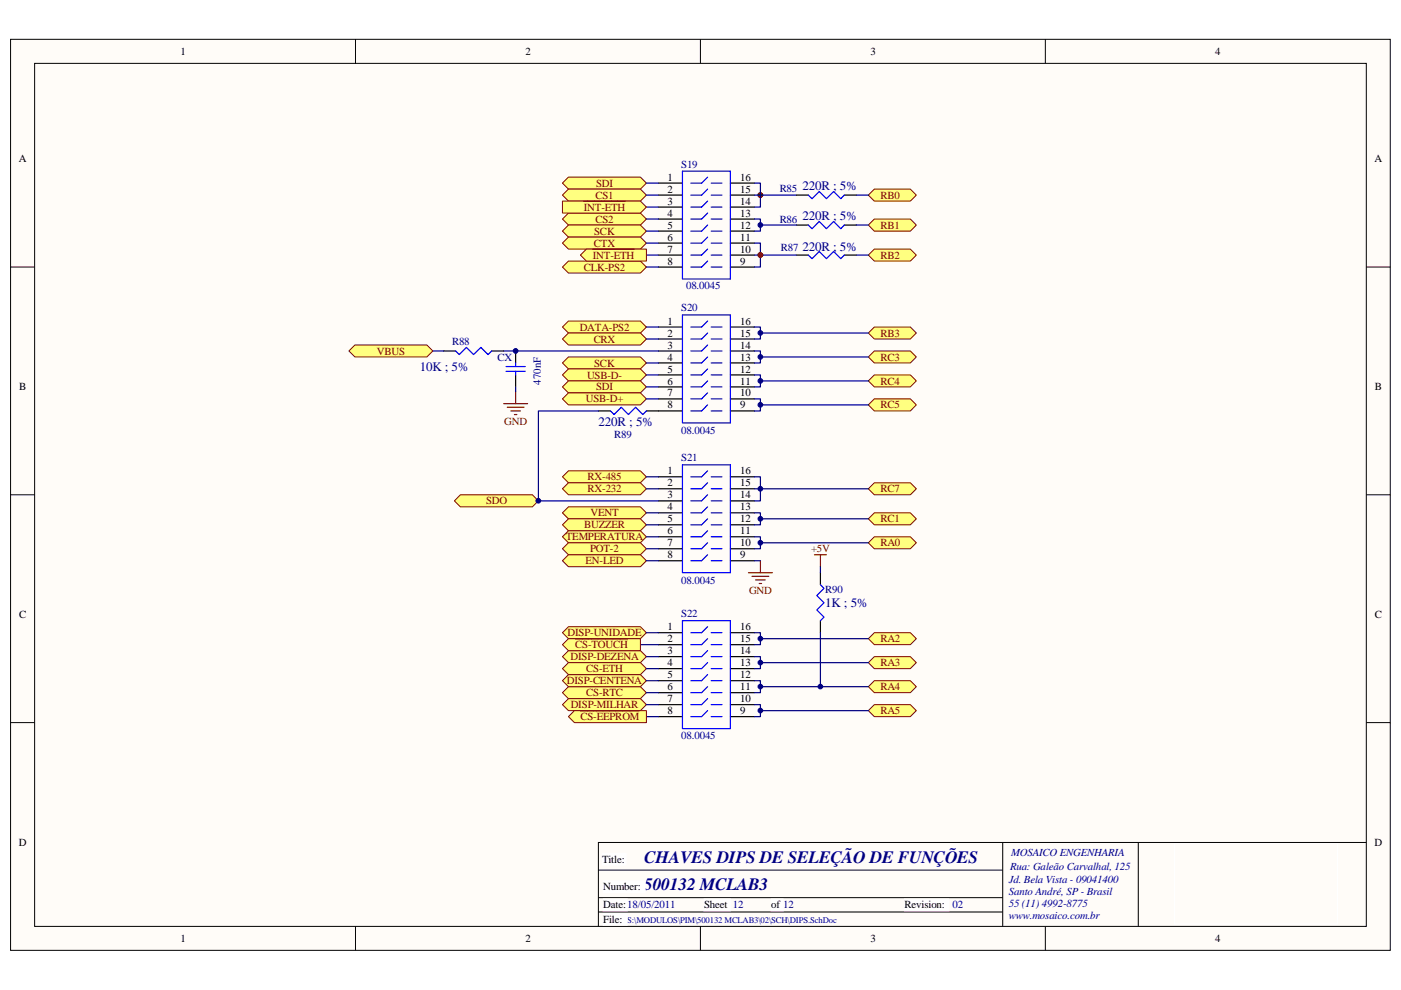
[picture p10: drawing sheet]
<svg xmlns="http://www.w3.org/2000/svg" width="297mm" height="210mm" viewBox="0 0 297 210" stroke-linecap="round" stroke-linejoin="round" font-family="sans-serif">
<path d="M2.3 8.4h292.5v193.2h-292.5z" fill="#fffcf8"/>
<path d="M2.2 8.3h292.6v193.3h-292.6z" fill="none" stroke="#000" stroke-width=".21"/>
<path d="M7.4 13.5h282.3v183h-282.3z" fill="#fffcf8"/>
<g fill="none" stroke="#000" stroke-width=".21">
<path d="M7.3 13.4h282.4v183.1h-282.4zM75.4 8.3v5.1M148.5 8.3v5.1M221.6 8.3v5.1M2.2 56.6h5.1M289.7 56.6h5.1M2.2 104.9h5.1M289.7 104.9h5.1M2.2 153.3h5.1M289.7 153.3h5.1M75.4 196.5v5.1M148.5 196.5v5.1"/>
<path d="M221.6 196.5v5.1"/>
</g>
<g fill="#000080" stroke="#000080" stroke-width=".21">
<circle cx="161.2" cy="54.1" r=".5"/>
<circle cx="161.2" cy="41.4" r=".5"/>
</g>
<path d="M127.7 181h5v2.5h-5z" fill="#fff"/>
<path d="M127.7 181h5v2.5h-5z" fill="none" stroke="#fff" stroke-width=".21"/>
<path d="M127.9 186.9h8.9v2.5h-8.9z" fill="#fff"/>
<path d="M127.9 186.9h8.9v2.5h-8.9z" fill="none" stroke="#fff" stroke-width=".21"/>
<path d="M127.9 193.7h5.1v2.5h-5.1z" fill="#fff"/>
<path d="M127.9 193.7h5.1v2.5h-5.1z" fill="none" stroke="#fff" stroke-width=".21"/>
<path d="M212.6 178.7v17.8M241.3 178.7v17.8M289.7 178.7h-162.8v17.8M126.9 184.6h85.7M126.9 190.4h85.7M126.9 193.4h85.7" fill="none" stroke="#000" stroke-width=".21"/>
<path d="M127.9 190.7h5.1v2.5h-5.1z" fill="#fff"/>
<path d="M127.9 190.7h5.1v2.5h-5.1z" fill="none" stroke="#fff" stroke-width=".21"/>
<path d="M149.3 190.7h5.6v2.5h-5.6z" fill="#fff"/>
<path d="M149.3 190.7h5.6v2.5h-5.6z" fill="none" stroke="#fff" stroke-width=".21"/>
<path d="M163.6 190.7h2.4v2.5h-2.4z" fill="#fff"/>
<path d="M163.5 190.7h2.5v2.5h-2.5z" fill="none" stroke="#fff" stroke-width=".21"/>
<path d="M191.8 190.7h9.3v2.5h-9.3z" fill="#fff"/>
<path d="M249 179h34.6v17h-34.6zM191.8 190.7h9.3v2.5h-9.3z" fill="none" stroke="#fff" stroke-width=".21"/>
<g fill="none" stroke="#000" stroke-width=".25">
<path d="M139.6 38.8h5.1M154.9 38.8h5.1M139.6 41.4h5.1M139.6 43.9h5.1M139.6 46.5h5.1M139.6 49h5.1M139.6 51.6h5.1M139.6 54.1h5.1M139.6 56.6h5.1M154.9 41.4h5.1M154.9 43.9h5.1M154.9 46.5h5.1"/>
<path d="M154.9 49h5.1M154.9 51.6h5.1M154.9 54.1h5.1M154.9 56.6h5.1M139.6 69.4h5.1M139.6 71.9h5.1M139.6 74.4h5.1M139.6 77h5.1M139.6 79.5h5.1M154.9 69.4h5.1M154.9 71.9h5.1M154.9 74.4h5.1"/>
<path d="M154.9 77h5.1M154.9 79.5h5.1M139.6 82.1h5.1M139.6 84.6h5.1M139.6 87.2h5.1M154.9 82.1h5.1M154.9 84.6h5.1M154.9 87.2h5.1"/>
</g>
<g fill="none" stroke="#00f" stroke-width=".25">
<path d="M144.7 36.3h10.2v22.9h-10.2zM150 37.6l-1.2 1.2h-2.3M150.8 38.8h2.3M150 55.4l-1.2 1.2h-2.3M150 52.8l-1.2 1.3h-2.3M150 50.3l-1.2 1.3h-2.3M150 47.7l-1.2 1.3h-2.3M150 45.2l-1.2 1.3h-2.3M150 42.7l-1.2 1.2h-2.3M150 40.1l-1.2 1.3h-2.3M150.8 56.6h2.3M150.8 54.1h2.3"/>
<path d="M150.8 51.6h2.3M150.8 49h2.3M150.8 46.5h2.3M150.8 43.9h2.3M150.8 41.4h2.3M144.7 66.8h10.2v22.9h-10.2zM150 78.3l-1.2 1.2h-2.3M150 75.7l-1.2 1.3h-2.3M150 73.2l-1.2 1.2h-2.3M150 70.6l-1.2 1.3h-2.3M150 68.1l-1.2 1.3h-2.3M150.8 79.5h2.3"/>
<path d="M150.8 77h2.3M150.8 74.4h2.3M150.8 71.9h2.3M150.8 69.4h2.3M150 85.9l-1.2 1.3h-2.3M150 83.3l-1.2 1.3h-2.3M150 80.8l-1.2 1.3h-2.3M150.8 87.2h2.3M150.8 84.6h2.3M150.8 82.1h2.3"/>
</g>
<circle cx="161.2" cy="41.4" r=".5" fill="#800000" stroke="#800000" stroke-width=".21"/>
<path d="M184.1 41.4l1.3-1.3h7.6l1.3 1.3-1.3 1.3h-7.6z" fill-rule="evenodd" fill="#ffff80" stroke="#800000" stroke-width=".21"/>
<path d="M160 38.8h1.2v5.1h-1.2M160 46.5h1.2v2.5h-1.2M160 51.6h1.2v5h-1.2" fill="none" stroke="#000080" stroke-width=".25"/>
<path d="M185.4 46.5h7.6l1.3 1.2-1.3 1.3h-7.6l-1.3-1.3z" fill-rule="evenodd" fill="#ffff80" stroke="#800000" stroke-width=".21"/>
<path d="M168.8 54.1h2.6M179 54.1h2.6" fill="none" stroke="#000" stroke-width=".25"/>
<path d="M171.4 54.1l.8 .8 1.5-1.6 1.5 1.6 1.5-1.6 1.6 1.6 .7-.8" fill="none" stroke="#00f" stroke-width=".25"/>
<path d="M184.1 54.1l1.3-1.3h7.6l1.3 1.3-1.3 1.3h-7.6z" fill-rule="evenodd" fill="#ffff80" stroke="#800000" stroke-width=".21"/>
<path d="M160 54.1h8.8M181.6 54.1h2.5" fill="none" stroke="#000080" stroke-width=".25"/>
<circle cx="161.2" cy="54.1" r=".5" fill="#800000" stroke="#800000" stroke-width=".21"/>
<g fill="#ffff80" stroke="#800000" stroke-width=".21">
<path d="M119.2 38.8l1.3-1.2h15.3l1.3 1.2-1.3 1.3h-15.3z" fill-rule="evenodd"/>
<path d="M119.2 41.4l1.3-1.3h15.3l1.3 1.3-1.3 1.3h-15.3z" fill-rule="evenodd"/>
<path d="M119.2 46.5l1.3-1.3h15.3l1.3 1.3-1.3 1.2h-15.3z" fill-rule="evenodd"/>
<path d="M120.5 47.7h15.3l1.3 1.3-1.3 1.3h-15.3l-1.3-1.3z" fill-rule="evenodd"/>
<path d="M119.2 51.6l1.3-1.3h15.3l1.3 1.3-1.3 1.2h-15.3z" fill-rule="evenodd"/>
<path d="M119.2 56.6l1.3-1.2h15.3l1.3 1.2-1.3 1.3h-15.3z" fill-rule="evenodd"/>
</g>
<path d="M137.1 38.8h2.5M137.1 41.4h2.5M137.1 43.9h2.5M137.1 46.5h2.5M137.1 49h2.5M137.1 51.6h2.5M137.1 54.1h2.5M137.1 56.6h2.5" fill="none" stroke="#000080" stroke-width=".25"/>
<g fill="#ffff80" stroke="#800000" stroke-width=".21">
<path d="M119.2 69.4l1.3-1.3h15.3l1.3 1.3-1.3 1.2h-15.3z" fill-rule="evenodd"/>
<path d="M119.2 71.9l1.3-1.3h15.3l1.3 1.3-1.3 1.3h-15.3z" fill-rule="evenodd"/>
<path d="M74 74.4l1.2-1.2h15.3l1.3 1.2-1.3 1.3h-15.3z" fill-rule="evenodd"/>
<path d="M119.2 77l1.3-1.3h15.3l1.3 1.3-1.3 1.3h-15.3z" fill-rule="evenodd"/>
<path d="M119.2 79.5l1.3-1.2h15.3l1.3 1.2-1.3 1.3h-15.3z" fill-rule="evenodd"/>
<path d="M119.2 82.1l1.3-1.3h15.3l1.3 1.3-1.3 1.2h-15.3z" fill-rule="evenodd"/>
<path d="M119.2 84.6l1.3-1.3h15.3l1.3 1.3-1.3 1.3h-15.3z" fill-rule="evenodd"/>
</g>
<path d="M106.8 74.4h32.8M137.1 77h2.5M137.1 79.5h2.5M137.1 69.4h2.5M137.1 71.9h2.5M160 69.4h1.2v2.5h-1.2M137.1 82.1h2.5M137.1 84.6h2.5" fill="none" stroke="#000080" stroke-width=".25"/>
<path d="M184.1 70.6l1.3-1.2h7.6l1.3 1.2-1.3 1.3h-7.6z" fill-rule="evenodd" fill="#ffff80" stroke="#800000" stroke-width=".21"/>
<path d="M160 74.4h1.2v2.6h-1.2" fill="none" stroke="#000080" stroke-width=".25"/>
<path d="M184.1 75.7l1.3-1.3h7.6l1.3 1.3-1.3 1.3h-7.6z" fill-rule="evenodd" fill="#ffff80" stroke="#800000" stroke-width=".21"/>
<path d="M160 79.5h1.2v2.6h-1.2" fill="none" stroke="#000080" stroke-width=".25"/>
<path d="M184.1 80.8l1.3-1.3h7.6l1.3 1.3-1.3 1.3h-7.6z" fill-rule="evenodd" fill="#ffff80" stroke="#800000" stroke-width=".21"/>
<path d="M160 84.6h1.2v2.6h-1.2" fill="none" stroke="#000080" stroke-width=".25"/>
<path d="M185.4 84.6h7.6l1.3 1.3-1.3 1.3h-7.6l-1.3-1.3z" fill-rule="evenodd" fill="#ffff80" stroke="#800000" stroke-width=".21"/>
<g fill="none" stroke="#000" stroke-width=".25">
<path d="M139.6 101.1h5.1M139.6 103.7h5.1M139.6 106.2h5.1M139.6 108.8h5.1M139.6 111.3h5.1M139.6 113.9h5.1M139.6 116.4h5.1M139.6 118.9h5.1M154.9 101.1h5.1M154.9 103.7h5.1M154.9 106.2h5.1M154.9 108.8h5.1"/>
<path d="M154.9 111.3h5.1M154.9 113.9h5.1M154.9 116.4h5.1M154.9 118.9h5.1"/>
</g>
<g fill="none" stroke="#00f" stroke-width=".25">
<path d="M144.7 98.6h10.2v22.9h-10.2zM150 99.9l-1.2 1.2h-2.3M150 117.7l-1.2 1.2h-2.3M150 115.1l-1.2 1.3h-2.3M150 112.6l-1.2 1.3h-2.3M150 110l-1.2 1.3h-2.3M150 107.5l-1.2 1.3h-2.3M150 104.9l-1.2 1.3h-2.3M150 102.4l-1.2 1.3h-2.3M150.8 118.9h2.3M150.8 116.4h2.3M150.8 113.9h2.3"/>
<path d="M150.8 111.3h2.3M150.8 108.8h2.3M150.8 106.2h2.3M150.8 103.7h2.3M150.8 101.1h2.3"/>
</g>
<g fill="#ffff80" stroke="#800000" stroke-width=".21">
<path d="M119.2 101.1l1.3-1.2h15.3l1.3 1.2-1.3 1.3h-15.3z" fill-rule="evenodd"/>
<path d="M119.2 103.7l1.3-1.3h15.3l1.3 1.3-1.3 1.2h-15.3z" fill-rule="evenodd"/>
<path d="M97.6 104.9h15.3l1.2 1.3-1.2 1.3h-15.3l-1.3-1.3z" fill-rule="evenodd"/>
<path d="M119.2 108.8l1.3-1.3h15.3l1.3 1.3-1.3 1.2h-15.3z" fill-rule="evenodd"/>
<path d="M119.2 111.3l1.3-1.3h15.3l1.3 1.3-1.3 1.3h-15.3z" fill-rule="evenodd"/>
<path d="M119.2 113.9l1.3-1.3h15.3l1.3 1.3-1.3 1.2h-15.3z" fill-rule="evenodd"/>
<path d="M119.2 116.4l1.3-1.3h15.3l1.3 1.3-1.3 1.3h-15.3z" fill-rule="evenodd"/>
<path d="M119.2 118.9l1.3-1.2h15.3l1.3 1.2-1.3 1.3h-15.3z" fill-rule="evenodd"/>
</g>
<path d="M137.1 101.1h2.5M137.1 103.7h2.5M137.1 108.8h2.5M137.1 111.3h2.5M137.1 113.9h2.5M137.1 116.4h2.5M137.1 118.9h2.5M160 101.1h1.2v2.6h-1.2" fill="none" stroke="#000080" stroke-width=".25"/>
<path d="M184.1 103.7l1.3-1.3h7.6l1.3 1.3-1.3 1.2h-7.6z" fill-rule="evenodd" fill="#ffff80" stroke="#800000" stroke-width=".21"/>
<path d="M160 108.8h1.2v2.5h-1.2" fill="none" stroke="#000080" stroke-width=".25"/>
<path d="M184.1 110l1.3-1.2h7.6l1.3 1.2-1.3 1.3h-7.6z" fill-rule="evenodd" fill="#ffff80" stroke="#800000" stroke-width=".21"/>
<path d="M160 113.9h1.2v2.5h-1.2" fill="none" stroke="#000080" stroke-width=".25"/>
<path d="M184.1 115.1l1.3-1.2h7.6l1.3 1.2-1.3 1.3h-7.6z" fill-rule="evenodd" fill="#ffff80" stroke="#800000" stroke-width=".21"/>
<path d="M161.2 118.9v2.6M158.7 121.5h5.1M159.4 122.2h3.6M160.2 123h2M161 123.8h.5" fill="none" stroke="#800000" stroke-width=".25"/>
<path d="M160 118.9h1.2" fill="none" stroke="#000080" stroke-width=".25"/>
<g fill="none" stroke="#000" stroke-width=".25">
<path d="M139.6 134.2h5.1M139.6 136.7h5.1M139.6 139.3h5.1M154.9 134.2h5.1M154.9 136.7h5.1M154.9 139.3h5.1M139.6 141.8h5.1M139.6 144.4h5.1M139.6 146.9h5.1M139.6 149.5h5.1M139.6 152h5.1M154.9 141.8h5.1"/>
<path d="M154.9 144.4h5.1M154.9 146.9h5.1M154.9 149.5h5.1M154.9 152h5.1"/>
</g>
<g fill="none" stroke="#00f" stroke-width=".25">
<path d="M144.7 131.7h10.2v22.8h-10.2zM150 138l-1.2 1.3h-2.3M150 135.5l-1.2 1.2h-2.3M150 132.9l-1.2 1.3h-2.3M150.8 139.3h2.3M150.8 136.7h2.3M150.8 134.2h2.3M150 150.7l-1.2 1.3h-2.3M150 148.2l-1.2 1.3h-2.3M150 145.6l-1.2 1.3h-2.3M150 143.1l-1.2 1.3h-2.3M150 140.5l-1.2 1.3h-2.3"/>
<path d="M150.8 152h2.3M150.8 149.5h2.3M150.8 146.9h2.3M150.8 144.4h2.3M150.8 141.8h2.3"/>
</g>
<g fill="#ffff80" stroke="#800000" stroke-width=".21">
<path d="M119.2 134.2l1.3-1.3h15.3l1.3 1.3-1.3 1.3h-15.3z" fill-rule="evenodd"/>
<path d="M119.2 139.3l1.3-1.3h15.3l1.3 1.3-1.3 1.2h-15.3z" fill-rule="evenodd"/>
<path d="M119.2 146.9l1.3-1.3h15.3l1.3 1.3-1.3 1.3h-15.3z" fill-rule="evenodd"/>
<path d="M120.5 143.1h15.3l1.3 1.3-1.3 1.2h-15.3l-1.3-1.2z" fill-rule="evenodd"/>
<path d="M119.2 141.8l1.3-1.3h15.3l1.3 1.3-1.3 1.3h-15.3z" fill-rule="evenodd"/>
<path d="M119.2 149.5l1.3-1.3h15.3l1.3 1.3-1.3 1.2h-15.3z" fill-rule="evenodd"/>
</g>
<path d="M135.8 136.7h3.8M137.1 134.2h2.5M137.1 139.3h2.5M160 134.2h1.2v2.5h-1.2M137.1 141.8h2.5M137.1 144.4h2.5M137.1 146.9h2.5M137.1 149.5h2.5M137.1 152h2.5" fill="none" stroke="#000080" stroke-width=".25"/>
<path d="M184.1 135.5l1.3-1.3h7.6l1.3 1.3-1.3 1.2h-7.6z" fill-rule="evenodd" fill="#ffff80" stroke="#800000" stroke-width=".21"/>
<path d="M160 139.3h1.2v2.5h-1.2" fill="none" stroke="#000080" stroke-width=".25"/>
<path d="M184.1 140.5l1.3-1.2h7.6l1.3 1.2-1.3 1.3h-7.6z" fill-rule="evenodd" fill="#ffff80" stroke="#800000" stroke-width=".21"/>
<path d="M160 144.4h1.2v2.5h-1.2" fill="none" stroke="#000080" stroke-width=".25"/>
<path d="M184.1 145.6l1.3-1.2h7.6l1.3 1.2-1.3 1.3h-7.6z" fill-rule="evenodd" fill="#ffff80" stroke="#800000" stroke-width=".21"/>
<path d="M160 149.5h1.2v2.5h-1.2" fill="none" stroke="#000080" stroke-width=".25"/>
<path d="M184.1 150.7l1.3-1.2h7.6l1.3 1.2-1.3 1.3h-7.6z" fill-rule="evenodd" fill="#ffff80" stroke="#800000" stroke-width=".21"/>
<g fill="none" stroke="#000080" stroke-width=".25">
<path d="M160 41.4h8.8M161.2 47.7h7.6M181.6 41.4h2.5M181.6 47.7h2.5M91.8 74.4h2.3M161.2 75.7h22.9M161.2 70.6h22.9M126.9 87.2h-12.8v19h25.5M161.2 80.8h22.9M161.2 85.9h22.9M161.2 110h22.9M161.2 115.1h22.9"/>
<path d="M184.1 103.7h-22.9v2.5h-1.2M161.2 135.5h22.9M173.9 120.2v1.3M173.9 134.2v11.4M161.2 140.5h22.9M161.2 145.6h22.9M161.2 150.7h22.9"/>
</g>
<path d="M168.8 47.7h2.6M168.8 41.4h2.6M179 47.7h2.6M179 41.4h2.6M94.1 74.4h2.5M104.2 74.4h2.6M126.9 87.2h2.5M137.1 87.2h2.5M173.9 121.5v2.5M173.9 131.7v2.5" fill="none" stroke="#000" stroke-width=".25"/>
<path d="M171.4 47.7l.8 .8 1.5-1.5 1.5 1.5 1.5-1.5 1.6 1.5 .7-.8M171.4 41.4l.8 .7 1.5-1.5 1.5 1.5 1.5-1.5 1.6 1.5 .7-.7M96.6 74.4l.8 .8 1.5-1.5 1.5 1.5 1.6-1.5 1.5 1.5 .7-.8M129.4 87.2l.8 .7 1.5-1.5 1.5 1.5 1.6-1.5 1.5 1.5 .8-.7M173.9 124l.8 .8-1.5 1.5 1.5 1.5-1.5 1.6 1.5 1.5-.8 .8" fill="none" stroke="#00f" stroke-width=".25"/>
<path d="M172.7 117.7h2.5M173.9 117.7v2.5" fill="none" stroke="#800000" stroke-width=".25"/>
<path d="M120.5 152l1.3-1.3h15.3v2.6h-15.3z" fill-rule="evenodd" fill="#ffff80" stroke="#800000" stroke-width=".21"/>
<path d="M123.1 150.8h12.4" fill="none" stroke="#800000" stroke-width=".25"/>
<path d="M119.2 42.7h16.6l1.3 1.2-1.3 1.3h-16.6z" fill-rule="evenodd" fill="#ffff80" stroke="#800000" stroke-width=".21"/>
<path d="M123.8 42.7h8.7" fill="none" stroke="#800000" stroke-width=".25"/>
<path d="M119.2 136.7l1.3-1.2h15.3v2.5h-15.3z" fill-rule="evenodd" fill="#ffff80" stroke="#800000" stroke-width=".21"/>
<path d="M122 135.5h11.1" fill="none" stroke="#800000" stroke-width=".25"/>
<path d="M123.1 54.1l1.2-1.3h12.8v2.6h-12.8z" fill-rule="evenodd" fill="#ffff80" stroke="#800000" stroke-width=".21"/>
<path d="M125.7 52.9h8.7M106.8 85.6h5.1M107.5 86.4h3.6M108.3 87.2h2M109.1 87.9h.5M109.3 83.1v2.5" fill="none" stroke="#800000" stroke-width=".25"/>
<path d="M109.3 74.4v2.6M109.3 79.5v2.6" fill="none" stroke="#000" stroke-width=".25"/>
<path d="M107.3 77.7h4.1M107.3 78.8h4.1M109.3 77v.7M109.3 78.8v.7" fill="none" stroke="#00f" stroke-width=".25"/>
<path d="M109.3 82.1v1" fill="none" stroke="#000080" stroke-width=".25"/>
<g fill="#000080" stroke="#000080" stroke-width=".21">
<circle cx="109.3" cy="74.4" r=".49"/>
<circle cx="114.1" cy="106.2" r=".49"/>
<circle cx="161.2" cy="150.7" r=".5"/>
<circle cx="161.2" cy="145.6" r=".5"/>
<circle cx="161.2" cy="140.5" r=".5"/>
<circle cx="161.2" cy="135.5" r=".5"/>
<circle cx="161.2" cy="115.1" r=".5"/>
<circle cx="161.2" cy="110" r=".5"/>
<circle cx="161.2" cy="103.7" r=".5"/>
<circle cx="161.2" cy="85.9" r=".5"/>
<circle cx="161.2" cy="80.8" r=".5"/>
<circle cx="161.2" cy="75.7" r=".5"/>
<circle cx="161.2" cy="70.6" r=".5"/>
<circle cx="161.2" cy="47.7" r=".5"/>
<circle cx="173.9" cy="145.6" r=".5"/>
</g>
<g font-size="3.7" fill="#000080">
<text x="136.6" y="183">CHAVES DIPS DE SELEÇÃO DE FUNÇÕES</text>
<text x="136.6" y="188.8">500132 MCLAB3</text>
</g>
<g font-size="2.8" fill="#000080">
<text x="170.1" y="40.2">220R ; 5%</text>
<text x="170.1" y="46.6">220R ; 5%</text>
<text x="170.1" y="53.2">220R ; 5%</text>
<text x="89" y="78.6">10K ; 5%</text>
<text x="126.9" y="90.3">220R ; 5%</text>
<text x="175" y="128.7">1K ; 5%</text>
</g>
<g font-size="2.3">
<text x="38.3" y="11.6">1</text>
<text x="111.4" y="11.6">2</text>
<text x="184.5" y="11.6">3</text>
<text x="257.7" y="11.6">4</text>
<text x="4" y="34.5">A</text>
<text x="291.4" y="34.5">A</text>
<text x="141.5" y="38.3">1</text>
<text x="141.5" y="40.9">2</text>
<text x="156.9" y="38.3">16</text>
<text x="156.9" y="40.9">15</text>
<text x="141.5" y="43.4">3</text>
<text x="141.5" y="46">4</text>
<text x="156.9" y="43.4">14</text>
<text x="156.9" y="46">13</text>
<text x="141.5" y="48.5">5</text>
<text x="141.5" y="51">6</text>
<text x="141.5" y="53.6">7</text>
<text x="156.9" y="48.5">12</text>
<text x="156.9" y="51">11</text>
<text x="156.9" y="53.6">10</text>
<text x="141.5" y="56.1">8</text>
<text x="156.9" y="56.1">9</text>
<text x="141.5" y="68.8">1</text>
<text x="141.5" y="71.4">2</text>
<text x="156.9" y="68.8">16</text>
<text x="156.9" y="71.4">15</text>
<text x="141.5" y="73.9">3</text>
<text x="141.5" y="76.5">4</text>
<text x="156.9" y="73.9">14</text>
<text x="156.9" y="76.5">13</text>
<text x="4" y="82.8">B</text>
<text x="141.5" y="79">5</text>
<text x="141.5" y="81.6">6</text>
<text x="156.9" y="79">12</text>
<text x="156.9" y="81.6">11</text>
<text x="291.5" y="82.8">B</text>
<text x="141.5" y="84.1">7</text>
<text x="141.5" y="86.6">8</text>
<text x="156.9" y="84.1">10</text>
<text x="156.9" y="86.6">9</text>
<text x="141.5" y="100.6">1</text>
<text x="156.9" y="100.6">16</text>
<text x="141.5" y="103.2">2</text>
<text x="141.5" y="105.7">3</text>
<text x="156.9" y="103.2">15</text>
<text x="156.9" y="105.7">14</text>
<text x="141.5" y="108.2">4</text>
<text x="141.5" y="110.8">5</text>
<text x="141.5" y="113.3">6</text>
<text x="156.9" y="108.2">13</text>
<text x="156.9" y="110.8">12</text>
<text x="156.9" y="113.3">11</text>
<text x="141.5" y="115.9">7</text>
<text x="141.5" y="118.4">8</text>
<text x="156.9" y="115.9">10</text>
<text x="156.9" y="118.4">9</text>
<text x="4" y="131.1">C</text>
<text x="291.5" y="131.1">C</text>
<text x="141.5" y="133.7">1</text>
<text x="141.5" y="136.2">2</text>
<text x="156.9" y="133.7">16</text>
<text x="156.9" y="136.2">15</text>
<text x="141.5" y="138.8">3</text>
<text x="141.5" y="141.3">4</text>
<text x="141.5" y="143.8">5</text>
<text x="156.9" y="138.8">14</text>
<text x="156.9" y="141.3">13</text>
<text x="156.9" y="143.8">12</text>
<text x="141.5" y="146.4">6</text>
<text x="141.5" y="148.9">7</text>
<text x="156.9" y="146.4">11</text>
<text x="156.9" y="148.9">10</text>
<text x="141.5" y="151.5">8</text>
<text x="156.9" y="151.5">9</text>
<text x="4" y="179.4">D</text>
<text x="291.4" y="179.4">D</text>
<text x="127.7" y="183">Title:</text>
<text x="127.9" y="188.8">Number:</text>
<text x="127.9" y="195.7">File:</text>
<text x="127.9" y="192.6">Date:18/05/2011</text>
<text x="149.3" y="192.6">Sheet</text>
<text x="163.5" y="192.6">of</text>
<text x="191.7" y="192.6">Revision:</text>
<text x="38.3" y="199.8">1</text>
<text x="111.4" y="199.8">2</text>
<text x="184.5" y="199.8">3</text>
<text x="257.7" y="199.8">4</text>
</g>
<g font-size="2.3" fill="#000080">
<text x="144.4" y="35.5">S19</text>
<text x="165.3" y="40.6">R85</text>
<text x="165.3" y="47.2">R86</text>
<text x="165.6" y="53.3">R87</text>
<text x="145.5" y="61.2">08.0045</text>
<text x="144.4" y="66">S20</text>
<text x="95.9" y="73.2">R88</text>
<text x="105.5" y="76.5">CX</text>
<text x="114.6" y="81.6" transform="rotate(-90 114.6 81.6)">470nF</text>
<text x="130.2" y="93">R89</text>
<text x="144.4" y="92">08.0045</text>
<text x="144.4" y="97.8">S21</text>
<text x="144.4" y="123.8">08.0045</text>
<text x="175" y="125.8">R90</text>
<text x="144.4" y="130.9">S22</text>
<text x="144.4" y="156.8">08.0045</text>
<text x="214.1" y="184.5">Rua: Galeão Carvalhal, 125</text>
<text x="214.4" y="181.5">MOSAICO ENGENHARIA</text>
<text x="213.9" y="187.3">Jd. Bela Vista - 09041400</text>
<text x="213.9" y="189.9">Santo André, SP - Brasil</text>
<text x="155.4" y="192.7">12</text>
<text x="166.1" y="192.7">12</text>
<text x="201.9" y="192.7">02</text>
<text x="213.9" y="192.4">55 (11) 4992-8775</text>
<text x="213.9" y="195">www.mosaico.com.br</text>
</g>
<g font-size="2.3" fill="#800000">
<text x="126.4" y="39.6">SDI</text>
<text x="123.8" y="44.7">INT-ETH</text>
<text x="126.3" y="42.1">CS1</text>
<text x="126.3" y="47.2">CS2</text>
<text x="186.7" y="42.1">RB0</text>
<text x="125.9" y="52.3">CTX</text>
<text x="126" y="49.8">SCK</text>
<text x="186.7" y="48.5">RB1</text>
<text x="123.8" y="57.4">CLK-PS2</text>
<text x="125.7" y="54.9">INT-ETH</text>
<text x="186.7" y="54.9">RB2</text>
<text x="122.9" y="70.1">DATA-PS2</text>
<text x="186.7" y="71.4">RB3</text>
<text x="79.9" y="75.2">VBUS</text>
<text x="125.9" y="72.7">CRX</text>
<text x="126" y="77.7">SCK</text>
<text x="186.7" y="76.5">RC3</text>
<text x="124.5" y="80.3">USB-D-</text>
<text x="126.4" y="82.8">SDI</text>
<text x="186.7" y="81.6">RC4</text>
<text x="124.2" y="85.4">USB-D+</text>
<text x="186.7" y="86.6">RC5</text>
<text x="106.9" y="90.1">GND</text>
<text x="124.6" y="101.9">RX-485</text>
<text x="103.1" y="107">SDO</text>
<text x="124.6" y="104.4">RX-232</text>
<text x="186.7" y="104.4">RC7</text>
<text x="123.9" y="112.1">BUZZER</text>
<text x="125.2" y="109.5">VENT</text>
<text x="186.7" y="110.8">RC1</text>
<text x="120" y="114.6">TEMPERATURA</text>
<text x="124.2" y="119.7">EN-LED</text>
<text x="125.1" y="117.2">POT-2</text>
<text x="172" y="117.2">+5V</text>
<text x="186.7" y="115.9">RA0</text>
<text x="158.8" y="126">GND</text>
<text x="120.3" y="135">DISP-UNIDADE</text>
<text x="122" y="137.5">CS-TOUCH</text>
<text x="186.7" y="136.2">RA2</text>
<text x="121" y="140">DISP-DEZENA</text>
<text x="124.3" y="142.6">CS-ETH</text>
<text x="186.7" y="141.3">RA3</text>
<text x="120.2" y="145.1">DISP-CENTENA</text>
<text x="124.3" y="147.7">CS-RTC</text>
<text x="186.7" y="146.4">RA4</text>
<text x="121" y="150.2">DISP-MILHAR</text>
<text x="123.1" y="152.8">CS-EEPROM</text>
<text x="186.7" y="151.5">RA5</text>
</g>
<text font-size="1.8" fill="#000080" x="133" y="195.8">S:\MODULOS\PIM\500132 MCLAB3\02\SCH\DIPS.SchDoc</text>
</svg>
